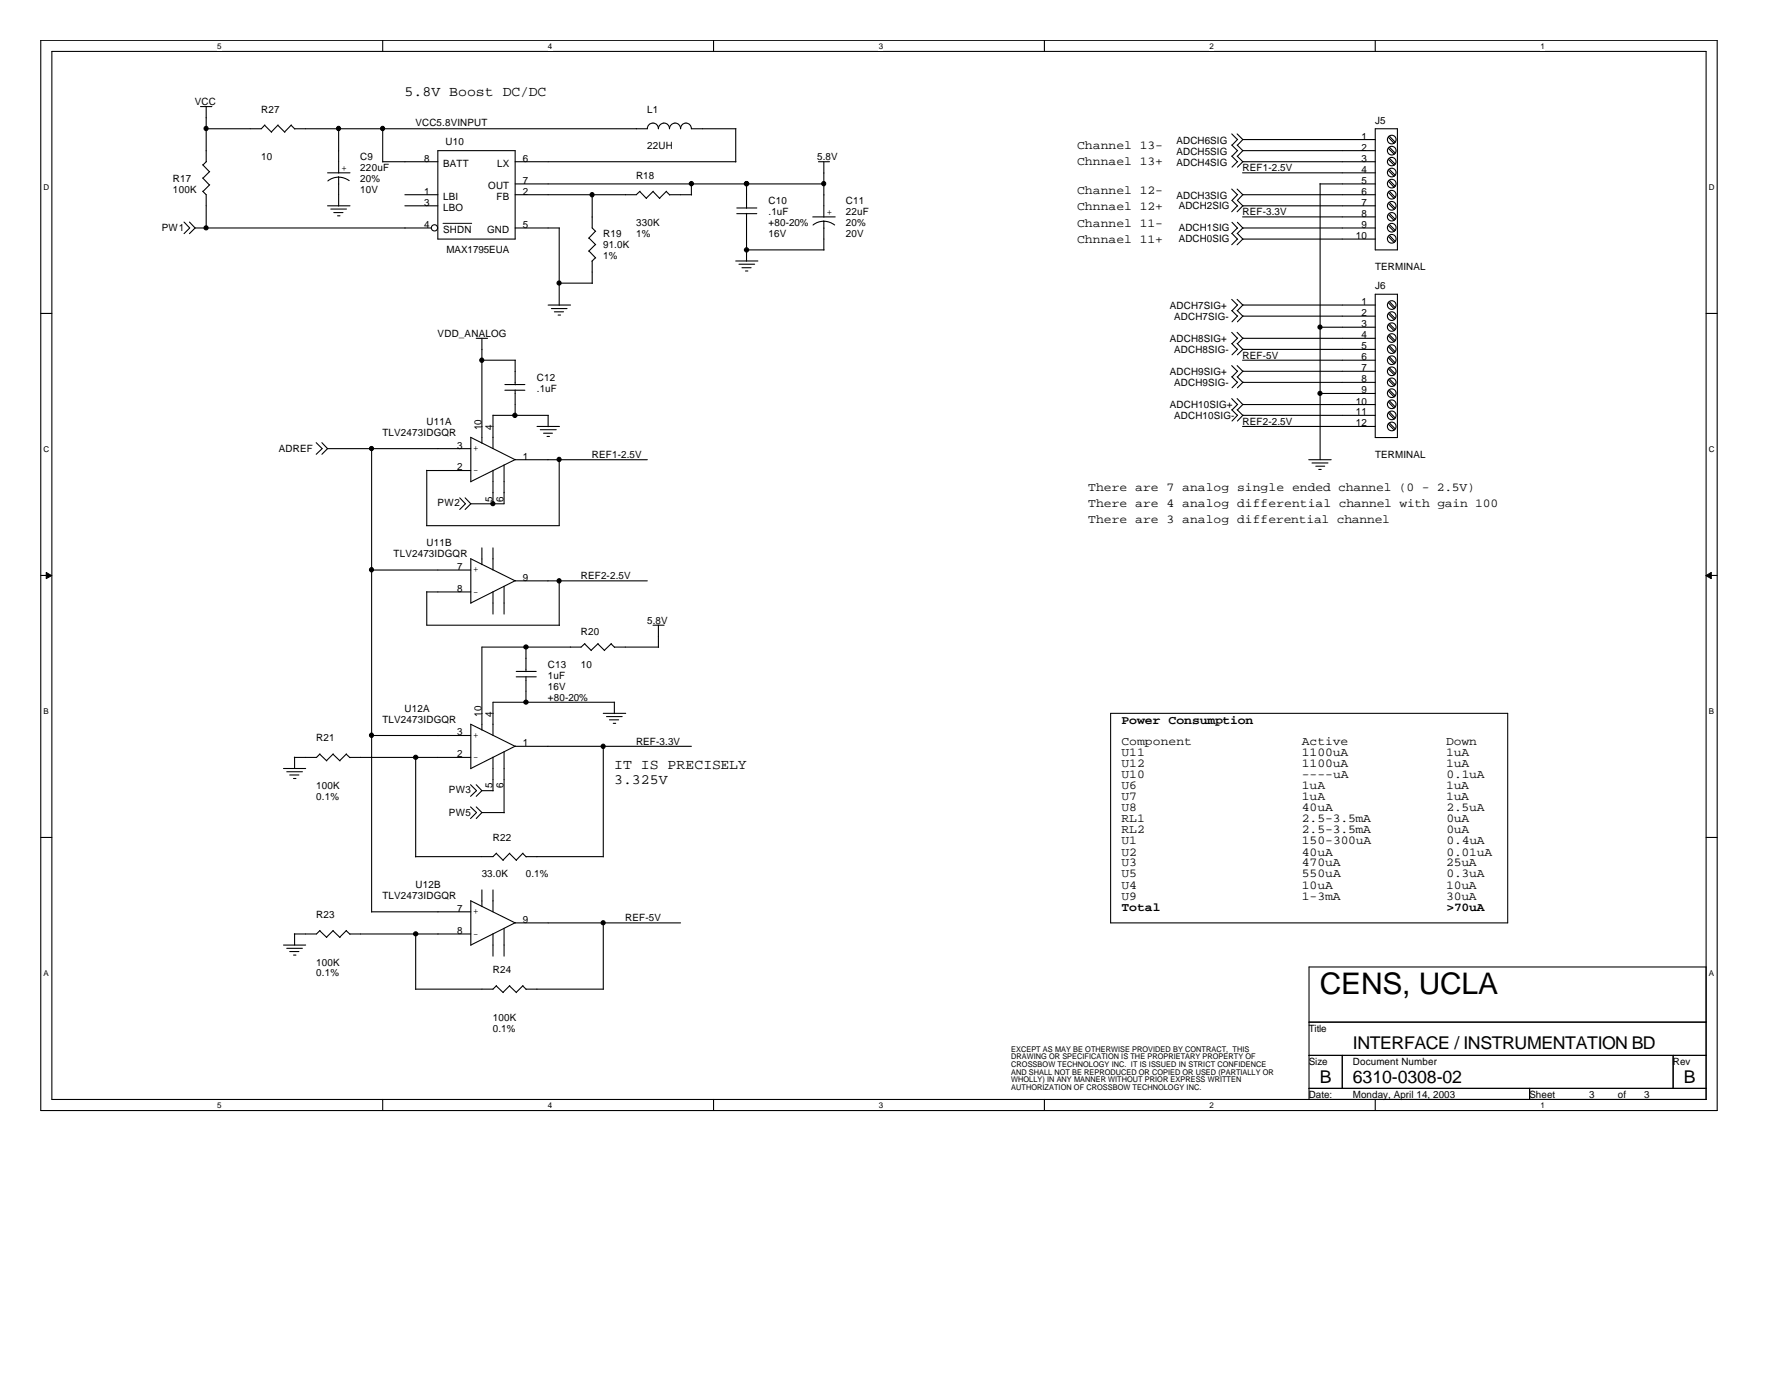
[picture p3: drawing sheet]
<svg xmlns="http://www.w3.org/2000/svg" width="279mm" height="216mm" viewBox="0 0 279 216" stroke-linecap="round" stroke-linejoin="round" font-family="sans-serif">
<path d="M6.4 6.3h262.5v167.6h-262.5zM8.1 8.1h259.1v164h-259.1z" fill="none" stroke="#000" stroke-width=".17"/>
<g fill="#fff">
<path d="M34 6.6h.7v1.4h-.7z"/>
<path d="M34 172.4h.7v1.4h-.7z"/>
</g>
<path d="M59.9 6.3v1.8M59.9 172.1v1.8" fill="none" stroke="#000" stroke-width=".17"/>
<g fill="#fff">
<path d="M85.8 6.6h.7v1.4h-.7z"/>
<path d="M85.8 172.4h.7v1.4h-.7z"/>
</g>
<path d="M111.8 6.3v1.8M111.8 172.1v1.8" fill="none" stroke="#000" stroke-width=".17"/>
<g fill="#fff">
<path d="M137.6 6.6h.7v1.4h-.7z"/>
<path d="M137.6 172.4h.7v1.4h-.7z"/>
</g>
<path d="M163.6 6.3v1.8M163.6 172.1v1.8" fill="none" stroke="#000" stroke-width=".17"/>
<g fill="#fff">
<path d="M189.4 6.6h.7v1.4h-.7z"/>
<path d="M189.4 172.4h.7v1.4h-.7z"/>
</g>
<path d="M215.4 6.3v1.8M215.4 172.1v1.8" fill="none" stroke="#000" stroke-width=".17"/>
<g fill="#fff">
<path d="M241.3 6.6h.6v1.4h-.6z"/>
<path d="M241.3 172.4h.6v1.4h-.6z"/>
<path d="M6.8 28.6h.9v1.4h-.9z"/>
<path d="M267.6 28.6h.9v1.4h-.9z"/>
<path d="M6.8 69.6h.9v1.4h-.9z"/>
<path d="M267.6 69.6h.9v1.4h-.9z"/>
</g>
<path d="M6.4 49.1h1.7M267.2 49.1h1.7" fill="none" stroke="#000" stroke-width=".17"/>
<g fill="#fff">
<path d="M6.8 110.6h.8v1.4h-.8z"/>
<path d="M267.6 110.6h.8v1.4h-.8z"/>
</g>
<path d="M6.4 90.1h1.7M267.2 90.1h1.7" fill="none" stroke="#000" stroke-width=".17"/>
<g fill="#000" stroke="#000" stroke-width=".16">
<path d="M7.2 89.6l.9 .5-.9 .5z" fill-rule="evenodd"/>
<path d="M267.2 90.1l.8-.5v1z" fill-rule="evenodd"/>
</g>
<g fill="#fff">
<path d="M6.8 151.6h.8v1.4h-.8z"/>
<path d="M267.6 151.6h.8v1.4h-.8z"/>
</g>
<g fill="none" stroke="#000" stroke-width=".17">
<path d="M31.4 16.7h1.8M32.3 16.7v8.6M41.4 19.6l1.1 1.1M41.5 19.6l-.6 .6h-8.6M43.5 19.6l1.1 1.1M43.6 19.6l-1.1 1.1M45.6 19.6l.6 .6M45.6 19.6l-1 1.1M28.8 34.8l.9 .9-.9 .9M29.7 34.8l.9 .9M30.6 35.7l-.9 .9M30.6 35.7h37"/>
<path d="M31.7 29.9l.6 .6v5.2M31.7 27.9l1.1 1.1M31.7 25.8l1.1 1.1M32.3 25.3l-.5 .5M32.8 28.9l-1 1.1M32.8 26.8l-1 1.1M46.1 20.2h55.3a.87 .87 0 0 1 .8-.9 .87 .87 0 0 1 .9 .9 .87 .87 0 0 1 .9-.9 .87 .87 0 0 1 .9 .9 .87 .87 0 0 1 .8-.9 .87 .87 0 0 1 .9 .9 .85 .85 0 0 1 .8-.9 .85 .85 0 0 1 .9 .9h7M51.3 32.2h3.5M51.3 27.1h3.5M51.8 32.7h2.5M52.3 33.3h1.4M52.9 33.8h.3"/>
<path d="M53 27.7l.7 .1 1 .5M53 27.7l-.7 .1-1 .5M53 20.2v6.9M53 27.7v4.6M59.9 25.3h8.7M59.9 20.2v5.2M63.4 32.2h5.2M63.4 30.5h5.2M68.6 23.6h12.1v13.8h-12.1zM80.7 25.3h34.6M80.7 35.7h6.9M80.7 28.8h48.4"/>
<path d="M87.6 35.7v12.1M92.2 37.3l1.1 1M92.2 39.3l1.1 1.1M92.7 30.5v5.2l.6 .5M93.3 36.2l-1.1 1.1M93.3 38.3l-1.1 1M100.2 30l1.1 1.1M100.2 29.9l-.6 .6h-18.9M102.3 30l1 1.1M102.3 29.9l-1.1 1.1M104.3 30l.6 .5M104.4 29.9l-1.1 1.1"/>
<path d="M104.9 30.5h3.4M108.3 28.8v1.7M115.2 20.2v5.2M115.4 33.5h3.1M115.4 32.6h3.1M116.9 28.8v3.8M116.9 33.4v7.5M116.9 39.1h12.2M127.3 34h3.5M128.2 25.3h1.7M129 34.6l.7 .1 1 .5M129 34.6l-.7 .1-1 .5"/>
<path d="M129 25.3v8.7M129 34.6v4.6M192.9 29.6l.9 .9M192.9 24.4l.9 .9M192.9 22.7l.9 .9M192.9 21l.9 .9M192.9 34.8l.9 .9M192.9 36.5l.9 1M193.8 29.6l.8 .9M193.8 24.4l.8 .9M193.8 22.7l.8 .9M193.8 21l.8 .9"/>
<path d="M193.8 35.7l-.9 .9M193.8 34.8l.9 .9M193.8 32.2l-.9 1M193.8 37.4l-.9 .9M193.8 36.5l.9 1M193.8 30.4l-.9 1 .9 .9M193.8 25.3l-.9 .9M193.8 23.5l-.9 1M193.8 21.8l-.9 .9M194.6 25.3h20.8M194.6 32.2h20.8M194.6 23.6h20.8"/>
<path d="M194.6 37.4h20.8M194.6 30.5h20.8M194.6 35.7h20.8M194.6 27.1h20.8M194.6 34h20.8M194.6 21.9h20.8M194.6 35.7l-.8 .9M194.6 32.2l-.8 1M194.6 37.4l-.8 .9M194.7 30.4l-.9 1 .9 .9M194.7 25.3l-.9 .9M194.7 23.5l-.9 1"/>
<path d="M194.7 21.8l-.9 .9M206.7 28.8h8.7M206.7 28.8v43.2M215.4 20.2h3.5v18.9h-3.5zM217.5 21.5l.8 .9M217.5 23.2l.8 .9M217.5 25l.8 .9M217.5 26.7l.8 .9M217.5 28.4l.8 .9M217.5 30.1l.8 1M217.5 31.9l.8 .9M217.5 33.6l.8 .9"/>
<path d="M217.5 35.4l.8 .8M217.5 37l.8 1M217.6 21.3l.9 1M217.6 23.1l.9 .9M217.6 24.8l.9 .9M217.6 26.6l.9 .8M217.6 28.2l.9 1M217.6 30l.9 .9M217.6 31.7l.9 .9M217.6 33.5l.9 .8M217.6 35.2l.9 .9M217.6 36.9l.9 .9"/>
<path d="M74.6 53h1.8M75.5 53v16.4M75.5 56.4h5.2M80.7 56.4v3.8M85.8 47.8h3.6M86.4 48.3h2.4M86.8 48.8h1.5M87.4 49.3h.4M87.6 44.3h5.2M92.7 40.9v3.5M93.3 40.4l-.6 .5M115.2 40.9h3.5"/>
<path d="M115.7 41.4h2.5M116.2 41.9h1.4M116.7 42.4h.4M192.9 48.6l.9 .9M192.9 46.9l.9 .9M192.9 53.8l.9 .9M192.9 52l.9 1M192.9 59l.9 .9M192.9 57.2l.9 .9M193.8 48.6l.8 .9M193.8 46.9l.8 .9M193.8 53.8l.8 .9"/>
<path d="M193.8 52l.8 1M193.8 59l.8 .9M193.8 57.2l.8 .9M193.8 49.5l-.9 .9M193.8 47.7l-.9 .9M193.8 54.7l-.9 .8M193.8 52.9l-.9 .9M193.8 59.8l-.9 .9M193.8 58.1l-.9 .9M194.6 47.8h20.8M194.6 53h20.8M194.6 49.5h20.8"/>
<path d="M194.6 54.7h20.8M194.6 56.4h20.8M194.6 58.1h20.8M194.6 59.9h20.8M194.7 49.5l-.9 .9M194.7 47.7l-.9 .9M194.7 54.7l-.9 .8M194.7 52.9l-.9 .9M194.7 59.8l-.9 .9M194.7 58.1l-.9 .9M206.7 51.2h8.7M215.4 46.1h3.5v22.4h-3.5z"/>
<path d="M217.5 47.4l.8 1M217.5 49.2l.8 .8M217.5 50.9l.8 .9M217.5 52.6l.8 .9M217.5 54.3l.8 1M217.5 56.1l.8 .9M217.5 57.8l.8 .9M217.5 59.5l.8 .9M217.6 47.3l.9 .9M217.6 49l.9 .9M217.6 50.7l.9 .9M217.6 52.5l.9 .8"/>
<path d="M217.6 54.2l.9 .9M217.6 55.9l.9 .9M217.6 57.6l.9 .9M217.6 59.4l.9 .8M49.5 69.3l1 .9-1 .9M50.4 69.3l.9 .9-.9 .9M51.3 70.2h22.4M58.2 70.2v72.6M66.8 73.7h6.9M66.8 73.6v8.7M72 77.9l.9 1-.9 .9M72.8 77.9l.9 1-.9 .9"/>
<path d="M73.7 68.5l7 3.5h20.7M73.7 68.5v6.9M77.2 65v5.2M77.2 73.6v5.3M77.2 65h8.7M78.9 72.8v6.1h-5.2M79.1 61.1h3.1M79.1 60.2h3.1M80.7 61.1v4M80.7 71.9l-7 3.5M84.1 66.8h3.5M84.6 67.3h2.5"/>
<path d="M85.1 67.8h1.4M85.7 68.3h.4M85.8 65v1.8M87.6 71.9v10.4h-20.8M192.9 64.1l.9 .9M192.9 62.4l.9 .9M193.8 64.1l.8 .9M193.8 62.4l.8 .9M193.8 65l-.9 .9M193.8 63.3l-.9 .9M194.6 66.8h20.8M194.6 63.3h20.8"/>
<path d="M194.6 65h20.8M194.7 65l-.9 .9M194.7 63.3l-.9 .9M205 72h3.5M205.5 72.5h2.5M206.1 73h1.4M206.5 73.5h.4M206.7 61.6h8.7M217.5 61.3l.8 .9M217.5 63l.8 .9M217.5 64.7l.8 .9M217.5 66.4l.8 .9"/>
<path d="M217.6 61.1l.9 .9M217.6 62.8l.9 .9M217.6 64.5l.9 1M217.6 66.3l.9 .8M58.2 89.2h15.5M66.8 92.7h6.9M66.8 92.6v5.3h20.8M73.7 87.5l7 3.4h20.7M73.7 87.5v7M75.5 85.8v2.6M77.2 85.8v3.4M77.2 92.6v3.5"/>
<path d="M78.9 91.8v4.3M80.7 90.9l-7 3.5M87.6 90.9v7M102.3 97.9h1.7M103.1 97.9v3.5M46.1 118.5v1.8M50.1 118.1l1.1 1M50.1 118l-.5 .6h-3.5M52.1 118.1l1.1 1M52.2 118l-1.1 1.1M54.2 118.1l.6 .5M54.3 118l-1.1 1.1"/>
<path d="M54.8 118.6h18.9M58.2 115.2h15.5M65.1 118.6v15.6M73.7 113.4l7 3.4h27.6M73.7 113.4v7M77.2 118.5v5.3M78.9 117.7v9.6M80.7 116.8l-7 3.5M80.8 106h3.2M80.8 105.1h3.2M82.4 101.3v3.9M82.4 105.9v4.1"/>
<path d="M91.6 100.8l1 1.1M91.6 100.8l-.6 .5h-15.5v13M93.6 100.8l1.1 1.1M93.7 100.8l-1.1 1M94.5 111.7h3.5M94.5 116.8v17.4M95 112.2h2.4M95.5 112.7h1.4M95.7 100.8l.6 .6M95.8 100.8l-1.2 1M96 113.2h.4M96.2 101.3h7"/>
<path d="M96.2 109.9v1.8M96.3 109.9h-19.1v5.3M173.9 111.7h62.2v32.8h-62.2zM6.4 131.1h1.7M44.4 120.3h3.5M44.9 120.8h2.5M45.4 121.3h1.4M46 121.9h.3M73.7 122.9l.9 .9-.9 .9M73.7 126.3l.9 .9-.9 1M74.6 122.9l.9 .9M74.6 126.3l.9 .9"/>
<path d="M75.5 123.8l-.9 .9M75.5 127.2l-.9 1M75.5 139.3v2.7M75.5 123.8h1.8M75.5 127.2h3.5M77.2 139.3v3.5M77.7 133.6l1.1 1.1M77.8 133.6l-.6 .5h-12.1M79.8 133.6l1.1 1.1M79.8 133.6l-1 1.1M81.9 133.6l.5 .6M81.9 133.6l-1.1 1.1"/>
<path d="M82.4 134.1h12.1M267.2 131.1h1.7M44.4 148h3.5M44.9 148.5h2.5M45.4 149h1.4M46 149.5h.3M46.1 146.2v1.8M50.1 145.7l1.1 1.1M50.1 145.7l-.5 .5h-3.5M52.1 145.7l1.1 1.1M52.2 145.7l-1.1 1M54.2 145.7l.6 .6"/>
<path d="M54.3 145.7l-1.1 1M54.8 146.2h18.9M58.2 142.8h15.5M65.1 146.2v8.7M73.7 141l7 3.5h25.9M73.7 141.1v6.9M77.2 146.2v3.5M77.7 154.4l1.1 1M77.8 154.3l-.6 .6h-12.1M78.9 145.3v4.4M79.8 154.4l1.1 1M79.8 154.3l-1 1.1"/>
<path d="M80.7 144.4l-7 3.6M81.9 154.4l.5 .5M81.9 154.3l-1.1 1.1M82.4 154.9h12.1M94.5 144.5v10.4M205 151.4h62.2v20.7h-62.2zM205 160h62.2M205 165.2h62.2M205 170.4h62.2M210.2 165.2v5.2M239.6 170.4v1.7M262 165.2v5.2"/>
<circle cx="68" cy="35.7" r=".49"/>
<circle cx="218" cy="30.5" r=".68"/>
<circle cx="218" cy="23.6" r=".68"/>
<circle cx="218" cy="28.8" r=".68"/>
<circle cx="218" cy="21.9" r=".68"/>
<circle cx="218" cy="35.7" r=".68"/>
<circle cx="218" cy="37.4" r=".68"/>
<circle cx="218" cy="27" r=".68"/>
<circle cx="218" cy="32.2" r=".68"/>
<circle cx="218" cy="25.3" r=".67"/>
<circle cx="218" cy="33.9" r=".67"/>
<circle cx="218" cy="47.8" r=".68"/>
<circle cx="218" cy="54.7" r=".68"/>
<circle cx="218" cy="58.1" r=".68"/>
<circle cx="218" cy="49.5" r=".68"/>
<circle cx="218" cy="56.4" r=".68"/>
<circle cx="218" cy="52.9" r=".68"/>
<circle cx="218" cy="51.2" r=".67"/>
<circle cx="218" cy="59.9" r=".67"/>
<circle cx="218" cy="65" r=".68"/>
<circle cx="218" cy="61.6" r=".68"/>
<circle cx="218" cy="63.3" r=".68"/>
<circle cx="218" cy="66.8" r=".68"/>
</g>
<path d="M69.4 35h4.5" fill="none" stroke="#000" stroke-width=".16"/>
<g fill="#000" stroke="#000" stroke-width=".17">
<circle cx="32.3" cy="20.1" r=".33"/>
<circle cx="32.3" cy="35.7" r=".32"/>
<circle cx="53" cy="20.1" r=".33"/>
<circle cx="59.9" cy="20.1" r=".33"/>
<circle cx="92.7" cy="30.5" r=".33"/>
<circle cx="108.3" cy="28.8" r=".33"/>
<circle cx="116.9" cy="39.1" r=".33"/>
<circle cx="116.9" cy="28.8" r=".33"/>
<circle cx="129" cy="28.8" r=".33"/>
<circle cx="75.4" cy="56.4" r=".33"/>
<circle cx="87.6" cy="44.3" r=".32"/>
<circle cx="206.7" cy="51.2" r=".32"/>
<circle cx="58.2" cy="70.2" r=".32"/>
<circle cx="77.2" cy="78.9" r=".32"/>
<circle cx="80.6" cy="65" r=".33"/>
<circle cx="87.6" cy="71.9" r=".33"/>
<circle cx="206.7" cy="61.6" r=".32"/>
<circle cx="58.2" cy="89.2" r=".33"/>
<circle cx="87.6" cy="90.9" r=".33"/>
<circle cx="58.2" cy="115.1" r=".33"/>
<circle cx="65.1" cy="118.6" r=".33"/>
<circle cx="82.4" cy="109.9" r=".33"/>
<circle cx="82.4" cy="101.3" r=".33"/>
<circle cx="94.5" cy="116.8" r=".33"/>
<circle cx="65.1" cy="146.2" r=".33"/>
<circle cx="94.5" cy="144.5" r=".32"/>
</g>
<text font-size="4.7" x="206.7" y="155.6">CENS, UCLA</text>
<g font-size="2.8">
<text x="211.9" y="164.3">INTERFACE / INSTRUMENTATION BD</text>
<text x="206.7" y="169.5">B</text>
<text x="211.9" y="169.5">6310-0308-02</text>
<text x="263.7" y="169.5">B</text>
</g>
<g font-size="2.2">
<text x="63.4" y="15.1">5.8V Boost DC/DC</text>
<text x="96.2" y="120.4">IT IS PRECISELY</text>
<text x="96.2" y="122.8">3.325V</text>
</g>
<g font-size="1.9">
<text x="168.7" y="23.4">Channel 13-</text>
<text x="168.7" y="25.9">Chnnael 13+</text>
<text x="168.7" y="35.5">Channel 11-</text>
<text x="168.7" y="30.3">Channel 12-</text>
<text x="168.7" y="32.8">Chnnael 12+</text>
<text x="168.7" y="38">Chnnael 11+</text>
<text x="170.4" y="76.9">There are 7 analog single ended channel (0 - 2.5V)</text>
<text x="170.4" y="79.4">There are 4 analog differential channel with gain 100</text>
<text x="170.4" y="81.8">There are 3 analog differential channel</text>
<text x="175.6" y="113.3">Power Consumption</text>
<text x="175.6" y="116.7">Component</text>
<text x="175.6" y="118.4">U11</text>
<text x="203.9" y="116.7">Active</text>
<text x="203.9" y="118.4">1100uA</text>
<text x="226.5" y="116.7">Down</text>
<text x="226.5" y="118.4">1uA</text>
<text x="175.6" y="120.1">U12</text>
<text x="175.6" y="121.8">U10</text>
<text x="175.6" y="123.6">U6</text>
<text x="175.6" y="125.3">U7</text>
<text x="203.9" y="120.1">1100uA</text>
<text x="203.9" y="121.8">----uA</text>
<text x="203.9" y="123.6">1uA</text>
<text x="203.9" y="125.3">1uA</text>
<text x="226.5" y="123.6">1uA</text>
<text x="226.5" y="125.3">1uA</text>
<text x="226.5" y="120.1">1uA</text>
<text x="226.5" y="121.8">0.1uA</text>
<text x="175.6" y="127">U8</text>
<text x="175.6" y="128.7">RL1</text>
<text x="175.6" y="130.5">RL2</text>
<text x="203.9" y="127">40uA</text>
<text x="203.9" y="128.7">2.5-3.5mA</text>
<text x="203.9" y="130.5">2.5-3.5mA</text>
<text x="226.5" y="128.7">0uA</text>
<text x="226.5" y="130.5">0uA</text>
<text x="226.5" y="127">2.5uA</text>
<text x="175.6" y="132.2">U1</text>
<text x="175.6" y="133.9">U2</text>
<text x="175.6" y="135.6">U3</text>
<text x="175.6" y="137.4">U5</text>
<text x="203.9" y="132.2">150-300uA</text>
<text x="203.9" y="133.9">40uA</text>
<text x="203.9" y="135.6">470uA</text>
<text x="203.9" y="137.4">550uA</text>
<text x="226.5" y="135.6">25uA</text>
<text x="226.5" y="133.9">0.01uA</text>
<text x="226.5" y="137.4">0.3uA</text>
<text x="226.6" y="132.2">0.4uA</text>
<text x="175.6" y="139.1">U4</text>
<text x="175.6" y="140.8">U9</text>
<text x="175.6" y="142.7">Total</text>
<text x="203.9" y="139.1">10uA</text>
<text x="203.9" y="140.8">1-3mA</text>
<text x="226.5" y="139.1">10uA</text>
<text x="226.5" y="140.8">30uA</text>
<text x="226.5" y="142.7">&gt;70uA</text>
</g>
<g font-size="1.6">
<text x="30.5" y="16.4">VCC</text>
<text x="40.9" y="17.7">R27</text>
<text x="101.3" y="17.7">L1</text>
<text x="65.1" y="19.7">VCC5.8VINPUT</text>
<text x="69.8" y="22.6">U10</text>
<text x="101.3" y="23.3">22UH</text>
<text x="184.3" y="22.5">ADCH6SIG</text>
<text x="213.2" y="21.8">1</text>
<text x="213.2" y="23.6">2</text>
<text x="215.3" y="19.4">J5</text>
<text x="27.1" y="28.5">R17</text>
<text x="40.9" y="25.1">10</text>
<text x="53.5" y="26.8">+</text>
<text x="56.4" y="25.1">C9</text>
<text x="56.4" y="26.8">220uF</text>
<text x="56.4" y="28.5">20%</text>
<text x="66.4" y="25.3">8</text>
<text x="69.4" y="26.1">BATT</text>
<text x="76.5" y="29.5">OUT</text>
<text x="77.9" y="26.1">LX</text>
<text x="81.9" y="28.8">7</text>
<text x="81.9" y="25.3">6</text>
<text x="99.6" y="28">R18</text>
<text x="128" y="25.1">5.8V</text>
<text x="184.3" y="26">ADCH4SIG</text>
<text x="184.3" y="24.2">ADCH5SIG</text>
<text x="194.6" y="26.8">REF1-2.5V</text>
<text x="213.2" y="25.3">3</text>
<text x="213.2" y="27.1">4</text>
<text x="213.2" y="28.8">5</text>
<text x="27.1" y="30.3">100K</text>
<text x="56.4" y="30.3">10V</text>
<text x="66.4" y="30.5">1</text>
<text x="66.4" y="32.2">3</text>
<text x="66.4" y="35.7">4</text>
<text x="69.4" y="31.2">LBI</text>
<text x="69.4" y="33">LBO</text>
<text x="77.8" y="31.2">FB</text>
<text x="81.9" y="35.7">5</text>
<text x="81.9" y="30.5">2</text>
<text x="99.6" y="35.4">330K</text>
<text x="120.4" y="32">C10</text>
<text x="120.4" y="33.7">.1uF</text>
<text x="120.4" y="35.4">+80-20%</text>
<text x="129.5" y="33.7">+</text>
<text x="132.5" y="32">C11</text>
<text x="132.5" y="33.7">22uF</text>
<text x="132.5" y="35.4">20%</text>
<text x="184.3" y="31.1">ADCH3SIG</text>
<text x="184.6" y="32.7">ADCH2SIG</text>
<text x="194.6" y="33.7">REF-3.3V</text>
<text x="213.2" y="30.5">6</text>
<text x="213.2" y="32.2">7</text>
<text x="213.2" y="34">8</text>
<text x="213.2" y="35.7">9</text>
<text x="25.4" y="36.1">PW1</text>
<text x="69.4" y="36.4">SHDN</text>
<text x="69.9" y="39.6">MAX1795EUA</text>
<text x="76.3" y="36.4">GND</text>
<text x="94.4" y="37.2">R19</text>
<text x="94.4" y="38.9">91.0K</text>
<text x="94.4" y="40.6">1%</text>
<text x="99.6" y="37.2">1%</text>
<text x="120.4" y="37.2">16V</text>
<text x="132.5" y="37.2">20V</text>
<text x="184.6" y="36.1">ADCH1SIG</text>
<text x="184.6" y="37.8">ADCH0SIG</text>
<text x="212.3" y="37.4">10</text>
<text x="213.2" y="47.8">1</text>
<text x="215.3" y="45.3">J6</text>
<text x="215.3" y="42.3">TERMINAL</text>
<text x="68.5" y="52.7">VDD_ANALOG</text>
<text x="183.2" y="48.4">ADCH7SIG+</text>
<text x="183.2" y="53.6">ADCH8SIG+</text>
<text x="183.9" y="50.1">ADCH7SIG-</text>
<text x="213.2" y="49.5">2</text>
<text x="213.2" y="51.2">3</text>
<text x="213.2" y="53">4</text>
<text x="84.1" y="59.6">C12</text>
<text x="183.2" y="58.8">ADCH9SIG+</text>
<text x="183.9" y="55.3">ADCH8SIG-</text>
<text x="194.6" y="56.2">REF-5V</text>
<text x="213.2" y="54.7">5</text>
<text x="213.2" y="56.4">6</text>
<text x="213.2" y="58.1">7</text>
<text x="213.2" y="59.9">8</text>
<text x="84.1" y="61.3">.1uF</text>
<text x="183.2" y="63.9">ADCH10SIG+</text>
<text x="183.9" y="60.5">ADCH9SIG-</text>
<text x="183.9" y="65.7">ADCH10SIG-</text>
<text x="212.3" y="63.3">10</text>
<text x="212.3" y="65">11</text>
<text x="213.2" y="61.6">9</text>
<text x="43.6" y="70.8">ADREF</text>
<text x="59.9" y="68.2">TLV2473IDGQR</text>
<text x="66.8" y="66.5">U11A</text>
<text x="71.6" y="70.2">3</text>
<text x="74.1" y="70.6">+</text>
<text x="75.4" y="67.3" transform="rotate(-90 75.4 67.3)">10</text>
<text x="77.1" y="67.3" transform="rotate(-90 77.1 67.3)">4</text>
<text x="81.9" y="72">1</text>
<text x="92.7" y="71.7">REF1-2.5V</text>
<text x="194.6" y="66.5">REF2-2.5V</text>
<text x="212.3" y="66.8">12</text>
<text x="215.3" y="71.7">TERMINAL</text>
<text x="71.6" y="73.7">2</text>
<text x="74.1" y="74.1">-</text>
<text x="68.5" y="79.3">PW2</text>
<text x="77.1" y="78.5" transform="rotate(-90 77.1 78.5)">5</text>
<text x="78.9" y="78.5" transform="rotate(-90 78.9 78.5)">6</text>
<text x="61.6" y="87.2">TLV2473IDGQR</text>
<text x="66.8" y="85.5">U11B</text>
<text x="71.6" y="89.2">7</text>
<text x="74.1" y="89.6">+</text>
<text x="71.6" y="92.7">8</text>
<text x="74.1" y="93.1">-</text>
<text x="81.9" y="90.9">9</text>
<text x="91" y="90.7">REF2-2.5V</text>
<text x="91" y="99.4">R20</text>
<text x="101.3" y="97.6">5.8V</text>
<text x="85.8" y="104.5">C13</text>
<text x="85.8" y="106.3">1uF</text>
<text x="85.8" y="108">16V</text>
<text x="91" y="104.5">10</text>
<text x="59.9" y="113.2">TLV2473IDGQR</text>
<text x="63.4" y="111.4">U12A</text>
<text x="75.4" y="112.2" transform="rotate(-90 75.4 112.2)">10</text>
<text x="77.1" y="112.2" transform="rotate(-90 77.1 112.2)">4</text>
<text x="85.8" y="109.7">+80-20%</text>
<text x="49.5" y="116.1">R21</text>
<text x="71.6" y="115.1">3</text>
<text x="71.6" y="118.6">2</text>
<text x="74.1" y="119">-</text>
<text x="74.1" y="115.5">+</text>
<text x="81.9" y="116.8">1</text>
<text x="99.6" y="116.6">REF-3.3V</text>
<text x="49.5" y="123.5">100K</text>
<text x="49.5" y="125.3">0.1%</text>
<text x="70.3" y="124.2">PW3</text>
<text x="77.1" y="123.4" transform="rotate(-90 77.1 123.4)">5</text>
<text x="78.9" y="123.4" transform="rotate(-90 78.9 123.4)">6</text>
<text x="70.3" y="127.7">PW5</text>
<text x="77.2" y="131.7">R22</text>
<text x="75.4" y="137.3">33.0K</text>
<text x="82.3" y="137.3">0.1%</text>
<text x="49.5" y="143.7">R23</text>
<text x="59.9" y="140.8">TLV2473IDGQR</text>
<text x="65.1" y="139.1">U12B</text>
<text x="71.6" y="142.7">7</text>
<text x="74.1" y="143.2">+</text>
<text x="71.6" y="146.2">8</text>
<text x="74.1" y="146.6">-</text>
<text x="81.9" y="144.5">9</text>
<text x="97.9" y="144.2">REF-5V</text>
<text x="49.5" y="151.2">100K</text>
<text x="49.5" y="152.9">0.1%</text>
<text x="77.2" y="152.4">R24</text>
<text x="77.2" y="159.8">100K</text>
<text x="77.2" y="161.5">0.1%</text>
<text x="205" y="161.5">Title</text>
<text x="205" y="166.7">Size</text>
<text x="211.9" y="166.7">Document Number</text>
<text x="262" y="166.7">Rev</text>
<text x="205" y="171.9">Date:</text>
<text x="211.9" y="171.9">Monday, April 14, 2003</text>
<text x="239.5" y="171.9">Sheet</text>
<text x="248.9" y="171.9">3</text>
<text x="253.4" y="171.9">of</text>
<text x="257.5" y="171.9">3</text>
</g>
<g font-size="1.3">
<text x="34" y="7.7">5</text>
<text x="85.8" y="7.7">4</text>
<text x="137.6" y="7.7">3</text>
<text x="189.4" y="7.7">2</text>
<text x="241.3" y="7.7">1</text>
<text x="6.8" y="29.7">D</text>
<text x="267.6" y="29.7">D</text>
<text x="6.8" y="70.7">C</text>
<text x="267.6" y="70.7">C</text>
<text x="6.8" y="111.8">B</text>
<text x="267.6" y="111.8">B</text>
<text x="6.8" y="152.8">A</text>
<text x="267.6" y="152.8">A</text>
<text x="34" y="173.5">5</text>
<text x="85.8" y="173.5">4</text>
<text x="137.6" y="173.5">3</text>
<text x="189.4" y="173.5">2</text>
<text x="241.3" y="173.5">1</text>
</g>
<g font-size="1.2">
<text x="158.4" y="164.7">EXCEPT AS MAY BE OTHERWISE PROVIDED BY CONTRACT, THIS</text>
<text x="158.4" y="165.9">DRAWING OR SPECIFICATION IS THE PROPRIETARY PROPERTY OF</text>
<text x="158.4" y="167">CROSSBOW TECHNOLOGY INC. IT IS ISSUED IN STRICT CONFIDENCE</text>
<text x="158.4" y="168.2">AND SHALL NOT BE REPRODUCED OR COPIED OR USED (PARTIALLY OR</text>
<text x="158.4" y="169.4">WHOLLY) IN ANY MANNER WITHOUT PRIOR EXPRESS WRITTEN</text>
<text x="158.4" y="170.6">AUTHORIZATION OF CROSSBOW TECHNOLOGY INC.</text>
</g>
</svg>
